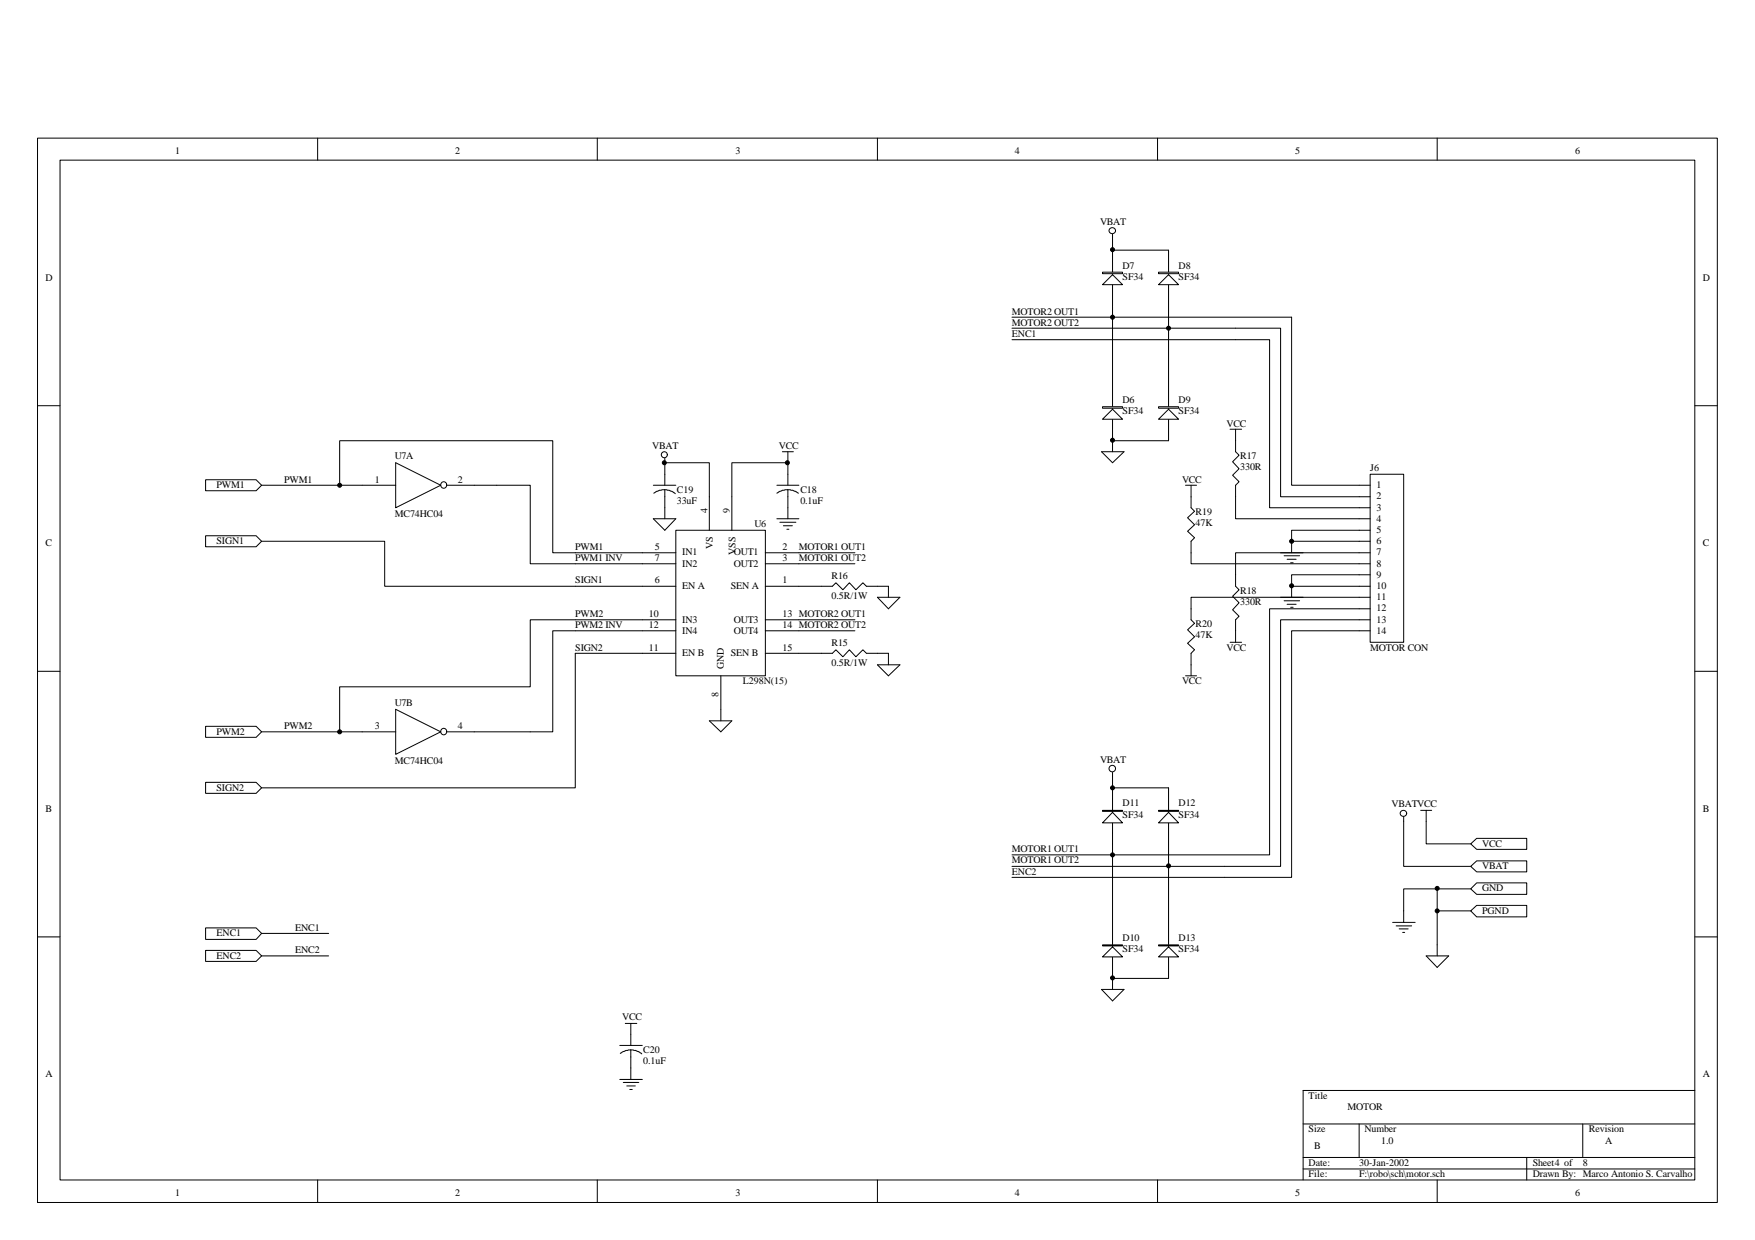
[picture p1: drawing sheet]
<svg xmlns="http://www.w3.org/2000/svg" width="297mm" height="210mm" viewBox="0 0 297 210" stroke-linecap="round" stroke-linejoin="round" font-family="sans-serif">
<g fill="none" stroke="#000" stroke-width=".17">
<path d="M6.3 23.4h284.4v180.2h-284.4zM10.2 27.1h276.7v172.6h-276.7zM53.8 23.4v3.7M101.1 23.4v3.7M148.5 23.4v3.7M195.9 23.4v3.7M243.2 23.4v3.7M6.3 68.7h3.9M286.9 68.7h3.8M6.3 113.6h3.9M286.9 113.6h3.8M6.3 158.6h3.9"/>
<path d="M286.9 158.6h3.8M53.8 199.7v3.9M101.1 199.7v3.9M148.5 199.7v3.9M195.9 199.7v3.9M220.6 190.3h66.3M220.6 195.9h66.3M220.6 197.9h66.3M230 190.3v5.6M243.2 199.7v3.9M258.4 195.9v3.8M267.9 190.3v5.6"/>
<path d="M286.9 184.6h-66.3v15.1"/>
</g>
<g fill="#fff" stroke="#000" stroke-width=".17">
<path d="M34.8 157.1h8.5l1 .9-1 1h-8.5z" fill-rule="evenodd"/>
<path d="M34.8 160.9h8.5l1 .9-1 .9h-8.5z" fill-rule="evenodd"/>
<path d="M34.8 81.2h8.5l1 .9-1 1h-8.5z" fill-rule="evenodd"/>
<path d="M34.8 90.7h8.5l1 .9-1 1h-8.5z" fill-rule="evenodd"/>
<path d="M248.9 142.8l1-.9h8.5v1.9h-8.5z" fill-rule="evenodd"/>
<path d="M248.9 146.7l1-1h8.5v1.9h-8.5z" fill-rule="evenodd"/>
<path d="M248.9 150.5l1-1h8.5v1.9h-8.5z" fill-rule="evenodd"/>
<path d="M34.8 123h8.5l1 .9-1 .9h-8.5z" fill-rule="evenodd"/>
<path d="M34.8 132.4h8.5l1 1-1 .9h-8.5z" fill-rule="evenodd"/>
<path d="M248.9 154.2l1-.9h8.5v1.9h-8.5z" fill-rule="evenodd"/>
</g>
<g fill="none" stroke="#000" stroke-width=".17">
<path d="M132.4 76.5h1.9M133.3 76.5v1.8M110.6 82.1h3.8M110.6 87.8h3.8l-1.9 2zM112.5 82.9l.8 .1 1 .6M112.5 82.9l-.9 .1-.9 .5M112.5 80.3v1.8M112.5 82.9v4.9M131.5 82.1h3.7M131.5 87.8h3.7M132 88.4h2.7M132.6 89h1.5"/>
<path d="M133.2 89.6h.3M133.3 82.9l.9 .1 .9 .5M133.3 82.9l-.9 .1-.9 .5M133.3 80.3v1.8M133.3 82.9v4.9M120.1 122h3.8l-1.9 1.9zM122 120.1v1.9"/>
</g>
<path d="M114.4 89.8h15.1v24.6h-15.1z" fill="#fff" stroke="#000" stroke-width=".17"/>
<g fill="none" stroke="#000" stroke-width=".17">
<path d="M188.3 65.1v9.5M97.4 99.2h17M97.4 93.6h17M97.4 95.4h17M112.5 80.3v-2h7.6v11.5M129.5 99.2h5.7M129.5 93.6h5.7M129.5 95.4h5.7M133.3 80.3v-2h-9.4v11.5M97.4 110.6h17M97.4 104.9h17M97.4 106.8h17"/>
<path d="M122 114.4v5.7M129.5 110.6h5.7M129.5 104.9h5.7M129.5 106.8h5.7"/>
</g>
<path d="M186.6 68.8h3.4v.3h-3.4z" fill="#fff" stroke="#000" stroke-width=".17"/>
<path d="M188.3 69.3l1.7 1.7h-3.4z" fill-rule="evenodd" fill="#fff" stroke="#000" stroke-width=".17"/>
<path d="M188.3 42.3v9.5" fill="none" stroke="#000" stroke-width=".17"/>
<path d="M186.6 46.1h3.4v.2h-3.4z" fill="#fff" stroke="#000" stroke-width=".17"/>
<path d="M188.3 46.5l1.7 1.7h-3.4z" fill-rule="evenodd" fill="#fff" stroke="#000" stroke-width=".17"/>
<path d="M197.8 42.3v9.5" fill="none" stroke="#000" stroke-width=".17"/>
<path d="M196.1 46.1h3.4v.2h-3.4z" fill="#fff" stroke="#000" stroke-width=".17"/>
<path d="M197.8 46.5l1.7 1.7h-3.4z" fill-rule="evenodd" fill="#fff" stroke="#000" stroke-width=".17"/>
<path d="M197.8 65.1v9.5" fill="none" stroke="#000" stroke-width=".17"/>
<path d="M196.1 68.8h3.4v.3h-3.4z" fill="#fff" stroke="#000" stroke-width=".17"/>
<path d="M197.8 69.3l1.7 1.7h-3.4z" fill-rule="evenodd" fill="#fff" stroke="#000" stroke-width=".17"/>
<g fill="none" stroke="#000" stroke-width=".17">
<path d="M188.3 39.6v.8M171.3 53.7h47.3M171.3 55.6h37.8M188.3 51.8v13.3M188.3 42.3h9.5M197.8 51.8v13.3M186.4 76.5h3.8l-1.9 1.8zM197.8 74.6h-9.5v1.9M135.2 93.6h9.5M135.2 95.4h9.5M135.2 99.2h3.8M135.2 104.9h9.5"/>
<path d="M135.2 106.8h9.5M188.3 156.1v9.5"/>
<circle cx="188.3" cy="39" r=".53"/>
</g>
<path d="M186.6 159.9h3.4v.2h-3.4z" fill="#fff" stroke="#000" stroke-width=".17"/>
<path d="M188.3 160.3l1.7 1.7h-3.4z" fill-rule="evenodd" fill="#fff" stroke="#000" stroke-width=".17"/>
<path d="M188.3 133.4v9.4" fill="none" stroke="#000" stroke-width=".17"/>
<path d="M186.6 137.2h3.4v.1h-3.4z" fill="#fff" stroke="#000" stroke-width=".17"/>
<path d="M188.3 137.5l1.7 1.8h-3.4z" fill-rule="evenodd" fill="#fff" stroke="#000" stroke-width=".17"/>
<path d="M197.8 133.4v9.4" fill="none" stroke="#000" stroke-width=".17"/>
<path d="M196.1 137.2h3.4v.1h-3.4z" fill="#fff" stroke="#000" stroke-width=".17"/>
<path d="M197.8 137.5l1.7 1.8h-3.4z" fill-rule="evenodd" fill="#fff" stroke="#000" stroke-width=".17"/>
<path d="M197.8 156.1v9.5" fill="none" stroke="#000" stroke-width=".17"/>
<path d="M196.1 159.9h3.4v.2h-3.4z" fill="#fff" stroke="#000" stroke-width=".17"/>
<path d="M197.8 160.3l1.7 1.7h-3.4z" fill-rule="evenodd" fill="#fff" stroke="#000" stroke-width=".17"/>
<g fill="none" stroke="#000" stroke-width=".17">
<path d="M171.3 57.5h43.6v28.5h15.1M188.3 40.4v1.9M209.1 55.6h7.6v28.5h13.3M218.6 53.7v28.4h11.4M67 78.3l7.6 3.8-7.6 3.9zM112.5 77.6v.7M208.2 72.7h1.9M209.1 72.7v3.8l.6 .6-1.1 1.1 1.1 1.1-1.1 1.1 1.1 1.1-.6 .6v5.7h20.9M44.3 91.6h20.8v7.6h32.3M44.3 82.1h22.7M57.5 82.1v-7.5h36.1v19h3.8M75.6 82.1a.51 .51 0 0 0-.8-.5 .51 .51 0 0 0 0 .9 .51 .51 0 0 0 .8-.4"/>
<path d="M75.7 82.1h14v13.3h7.7M139 99.2h1.9l.6-.5 1.2 1.1 1.1-1.1 1.1 1.1 1.1-1.1 .6 .5h3.8v1.9M200.7 82.1h1.8M201.6 82.1v3.9l.6 .5-1.2 1.1 1.2 1.2-1.2 1.1 1.2 1.1-.6 .6v3.8h28.4M216.7 93.6h3.9M217.3 94.1h2.7M217.8 94.7h1.6M218.4 95.3h.5M218.6 91.6v2M218.6 99.2v1.9M230 89.8h-11.4v1.8h11.4M230 93.6h-20.9v5.6l.6 .6-1.1 1.1 1.1 1.1-1.1 1.2 1.1 1.1-.6 .6v3.8"/>
<path d="M230 97.3h-11.4v1.9h11.4M97.4 104.9h-7.7v11.4h-32.2v7.6M97.4 106.8h-3.8v17.1h-17.9M97.4 110.6v22.8h-53.1M135.2 110.6h5.7l.6-.6 1.2 1.2 1.1-1.2 1.1 1.2 1.1-1.2 .6 .6h3.8v1.9M148.5 101.1h3.8l-1.9 2zM148.5 112.5h3.8l-1.9 1.9zM200.7 114.4h1.8M208.2 108.7h1.9M216.7 101.1h3.9M217.3 101.7h2.7M217.8 102.3h1.6"/>
<path d="M218.4 102.8h.5M230 101.1h-28.4v3.8l.6 .6-1.2 1.1 1.2 1.2-1.2 1.1 1.2 1.1-.6 .6v3.8M230 103.1h-15.1v41.6h-43.6M230 104.9h-13.3v41.8h-45.4M230 106.8h-11.4v41.7h-47.3M44.3 123.9h22.7M67 120.1l7.6 3.8-7.6 3.8zM75.6 123.8a.51 .51 0 0 0-.8-.4 .51 .51 0 0 0 0 .9 .51 .51 0 0 0 .8-.5M188.3 130.7v2.7h9.5M188.8 130.1a.55 .55 0 0 0-.8-.5 .55 .55 0 0 0 0 1 .55 .55 0 0 0 .8-.5M237.6 138.3v8.4h11.3M240.5 137.2h1.8"/>
<path d="M241.4 137.2v5.6h7.5M44.3 158h11.3M188.3 142.8v13.3M197.8 142.8v13.3M235.7 156.1h3.8M236.3 156.7h2.6M236.8 157.2h1.5M237.4 157.8h.3M243.2 150.5v11.3M243.2 154.2h5.7M248.9 150.5h-11.3v5.6M44.3 161.8h11.3"/>
<path d="M104.9 177h3.8M105.8 173.2h2M106.8 177.7l.8 .1 1 .6M106.8 177.7l-.9 .1-.9 .5M106.8 173.2v3.8M106.8 177.7v5M186.4 167.5h3.8l-1.9 1.9zM197.8 165.6h-9.5v1.9M241.4 161.8h3.8l-2 2zM104.9 182.7h3.8M105.5 183.2h2.6M106.1 183.8h1.4"/>
<path d="M106.6 184.4h.4"/>
<circle cx="112.4" cy="77" r=".51"/>
<circle cx="237.6" cy="137.7" r=".53"/>
</g>
<g fill="#000" stroke="#000" stroke-width=".17">
<circle cx="188.3" cy="53.7" r=".34"/>
<circle cx="197.8" cy="55.6" r=".34"/>
<circle cx="57.5" cy="82.1" r=".34"/>
<circle cx="57.5" cy="123.9" r=".34"/>
<circle cx="188.3" cy="144.7" r=".34"/>
<circle cx="197.8" cy="146.6" r=".34"/>
</g>
<path d="M231.9 80.3h5.7v28.4h-5.7z" fill="#fff" stroke="#000" stroke-width=".17"/>
<g fill="none" stroke="#000" stroke-width=".17">
<path d="M230 82.1h1.9M230 84.1h1.9M230 86h1.9M230 87.8h1.9M230 89.8h1.9M230 91.6h1.9M230 93.6h1.9M230 95.4h1.9M230 97.3h1.9M230 99.2h1.9M230 101.1h1.9M230 103.1h1.9"/>
<path d="M230 104.9h1.9M230 106.8h1.9"/>
</g>
<g fill="#000" stroke="#000" stroke-width=".17">
<circle cx="188.3" cy="42.3" r=".34"/>
<circle cx="112.4" cy="78.3" r=".34"/>
<circle cx="133.3" cy="78.3" r=".34"/>
<circle cx="188.3" cy="74.5" r=".34"/>
<circle cx="218.6" cy="99.2" r=".34"/>
<circle cx="218.6" cy="91.6" r=".34"/>
<circle cx="188.3" cy="133.4" r=".34"/>
<circle cx="243.2" cy="150.4" r=".34"/>
<circle cx="243.2" cy="154.2" r=".34"/>
<circle cx="188.3" cy="165.5" r=".34"/>
</g>
<g font-size="1.7">
<text x="29.6" y="26.1">1</text>
<text x="77" y="26.1">2</text>
<text x="124.5" y="26.1">3</text>
<text x="171.8" y="26.1">4</text>
<text x="219.2" y="26.1">5</text>
<text x="266.6" y="26.1">6</text>
<text x="186.2" y="38">VBAT</text>
<text x="7.7" y="47.5">D</text>
<text x="190" y="45.5">D7</text>
<text x="190" y="47.3">SF34</text>
<text x="199.5" y="45.5">D8</text>
<text x="199.5" y="47.3">SF34</text>
<text x="288.2" y="47.5">D</text>
<text x="171.3" y="53.3">MOTOR2 OUT1</text>
<text x="171.3" y="55.1">MOTOR2 OUT2</text>
<text x="171.3" y="57">ENC1</text>
<text x="190" y="68.3">D6</text>
<text x="190" y="70.1">SF34</text>
<text x="199.5" y="68.3">D9</text>
<text x="199.5" y="70.1">SF34</text>
<text x="66.8" y="77.7">U7A</text>
<text x="110.4" y="76">VBAT</text>
<text x="131.8" y="76">VCC</text>
<text x="207.6" y="72.2">VCC</text>
<text x="209.9" y="77.7">R17</text>
<text x="36.7" y="82.6">PWM1</text>
<text x="48.1" y="81.7">PWM1</text>
<text x="63.4" y="81.7">1</text>
<text x="77.5" y="81.7">2</text>
<text x="114.6" y="83.4">C19</text>
<text x="135.5" y="83.4">C18</text>
<text x="200.1" y="81.7">VCC</text>
<text x="209.9" y="79.6">330R</text>
<text x="231.9" y="79.8">J6</text>
<text x="233" y="82.6">1</text>
<text x="66.8" y="87.6">MC74HC04</text>
<text x="114.6" y="85.3">33uF</text>
<text x="119.7" y="86.9" transform="rotate(-90 119.7 86.9)">4</text>
<text x="123.5" y="86.9" transform="rotate(-90 123.5 86.9)">9</text>
<text x="127.7" y="89.3">U6</text>
<text x="135.5" y="85.3">0.1uF</text>
<text x="202.4" y="87.2">R19</text>
<text x="202.4" y="89.1">47K</text>
<text x="233" y="84.5">2</text>
<text x="233" y="86.5">3</text>
<text x="233" y="88.3">4</text>
<text x="7.7" y="92.5">C</text>
<text x="36.7" y="92.1">SIGN1</text>
<text x="97.4" y="93.1">PWM1</text>
<text x="97.4" y="95">PWM1 INV</text>
<text x="110.8" y="93.1">5</text>
<text x="110.8" y="95">7</text>
<text x="115.5" y="94">IN1</text>
<text x="115.5" y="95.9">IN2</text>
<text x="120.6" y="93" transform="rotate(-90 120.6 93)">VS</text>
<text x="124.2" y="94">OUT1</text>
<text x="124.2" y="95.9">OUT2</text>
<text x="124.5" y="93.9" transform="rotate(-90 124.5 93.9)">VSS</text>
<text x="132.4" y="93.1">2</text>
<text x="132.4" y="95">3</text>
<text x="135.2" y="93.1">MOTOR1 OUT1</text>
<text x="135.2" y="95">MOTOR1 OUT2</text>
<text x="233" y="90.3">5</text>
<text x="233" y="92.1">6</text>
<text x="233" y="94">7</text>
<text x="233" y="95.9">8</text>
<text x="288.2" y="92.5">C</text>
<text x="97.4" y="98.7">SIGN1</text>
<text x="110.8" y="98.7">6</text>
<text x="115.5" y="99.8">EN A</text>
<text x="123.7" y="99.8">SEN A</text>
<text x="132.4" y="98.7">1</text>
<text x="140.7" y="98">R16</text>
<text x="140.7" y="101.4">0.5R/1W</text>
<text x="209.9" y="100.5">R18</text>
<text x="233" y="97.8">9</text>
<text x="233" y="99.8">10</text>
<text x="233" y="101.6">11</text>
<text x="97.4" y="104.5">PWM2</text>
<text x="97.4" y="106.4">PWM2 INV</text>
<text x="109.8" y="104.5">10</text>
<text x="109.8" y="106.4">12</text>
<text x="115.5" y="105.4">IN3</text>
<text x="115.5" y="107.3">IN4</text>
<text x="124.2" y="105.4">OUT3</text>
<text x="124.2" y="107.3">OUT4</text>
<text x="132.4" y="104.5">13 MOTOR2 OUT1</text>
<text x="132.4" y="106.4">14 MOTOR2 OUT2</text>
<text x="202.4" y="106.2">R20</text>
<text x="209.9" y="102.4">330R</text>
<text x="233" y="103.5">12</text>
<text x="233" y="105.4">13</text>
<text x="233" y="107.3">14</text>
<text x="97.4" y="110.2">SIGN2</text>
<text x="109.8" y="110.2">11</text>
<text x="115.5" y="111.1">EN B</text>
<text x="122.5" y="113.3" transform="rotate(-90 122.5 113.3)">GND</text>
<text x="123.7" y="111.1">SEN B</text>
<text x="132.4" y="110.2">15</text>
<text x="140.7" y="109.4">R15</text>
<text x="140.7" y="112.8">0.5R/1W</text>
<text x="202.4" y="108">47K</text>
<text x="207.6" y="110.2">VCC</text>
<text x="231.9" y="110.2">MOTOR CON</text>
<text x="66.8" y="119.5">U7B</text>
<text x="121.6" y="118" transform="rotate(-90 121.6 118)">8</text>
<text x="125.7" y="115.8">L298N(15)</text>
<text x="200.1" y="115.8">VCC</text>
<text x="36.7" y="124.4">PWM2</text>
<text x="48.1" y="123.5">PWM2</text>
<text x="63.4" y="123.5">3</text>
<text x="77.5" y="123.5">4</text>
<text x="66.8" y="129.3">MC74HC04</text>
<text x="186.2" y="129.1">VBAT</text>
<text x="7.7" y="137.4">B</text>
<text x="36.7" y="133.9">SIGN2</text>
<text x="190" y="136.5">D11</text>
<text x="199.5" y="136.5">D12</text>
<text x="235.5" y="136.7">VBATVCC</text>
<text x="288.2" y="137.4">B</text>
<text x="190" y="138.4">SF34</text>
<text x="199.5" y="138.4">SF34</text>
<text x="250.9" y="143.4">VCC</text>
<text x="171.3" y="144.3">MOTOR1 OUT1</text>
<text x="171.3" y="146.1">MOTOR1 OUT2</text>
<text x="171.3" y="148.1">ENC2</text>
<text x="250.9" y="147.2">VBAT</text>
<text x="250.9" y="150.9">GND</text>
<text x="250.9" y="154.7">PGND</text>
<text x="36.7" y="158.5">ENC1</text>
<text x="50" y="157.6">ENC1</text>
<text x="50" y="161.4">ENC2</text>
<text x="190" y="159.3">D10</text>
<text x="190" y="161.1">SF34</text>
<text x="199.5" y="159.3">D13</text>
<text x="199.5" y="161.1">SF34</text>
<text x="36.7" y="162.3">ENC2</text>
<text x="105.3" y="172.7">VCC</text>
<text x="108.9" y="178.2">C20</text>
<text x="7.7" y="182.4">A</text>
<text x="108.9" y="180.2">0.1uF</text>
<text x="288.2" y="182.4">A</text>
<text x="221.5" y="186">Title</text>
<text x="221.5" y="191.7">Size</text>
<text x="228.1" y="187.9">MOTOR</text>
<text x="231" y="191.7">Number</text>
<text x="268.9" y="191.7">Revision</text>
<text x="221.5" y="197.4">Date:</text>
<text x="222.4" y="194.6">B</text>
<text x="230" y="197.4">30-Jan-2002</text>
<text x="233.8" y="193.6">1.0</text>
<text x="259.4" y="197.4">Sheet4 of</text>
<text x="267.9" y="197.4">8</text>
<text x="271.7" y="193.6">A</text>
<text x="29.6" y="202.5">1</text>
<text x="77" y="202.5">2</text>
<text x="124.5" y="202.5">3</text>
<text x="171.8" y="202.5">4</text>
<text x="219.2" y="202.5">5</text>
<text x="221.5" y="199.3">File:</text>
<text x="230" y="199.3">F:\robo\sch\motor.sch</text>
<text x="259.4" y="199.3">Drawn By: Marco Antonio S. Carvalho</text>
<text x="266.6" y="202.5">6</text>
</g>
</svg>
